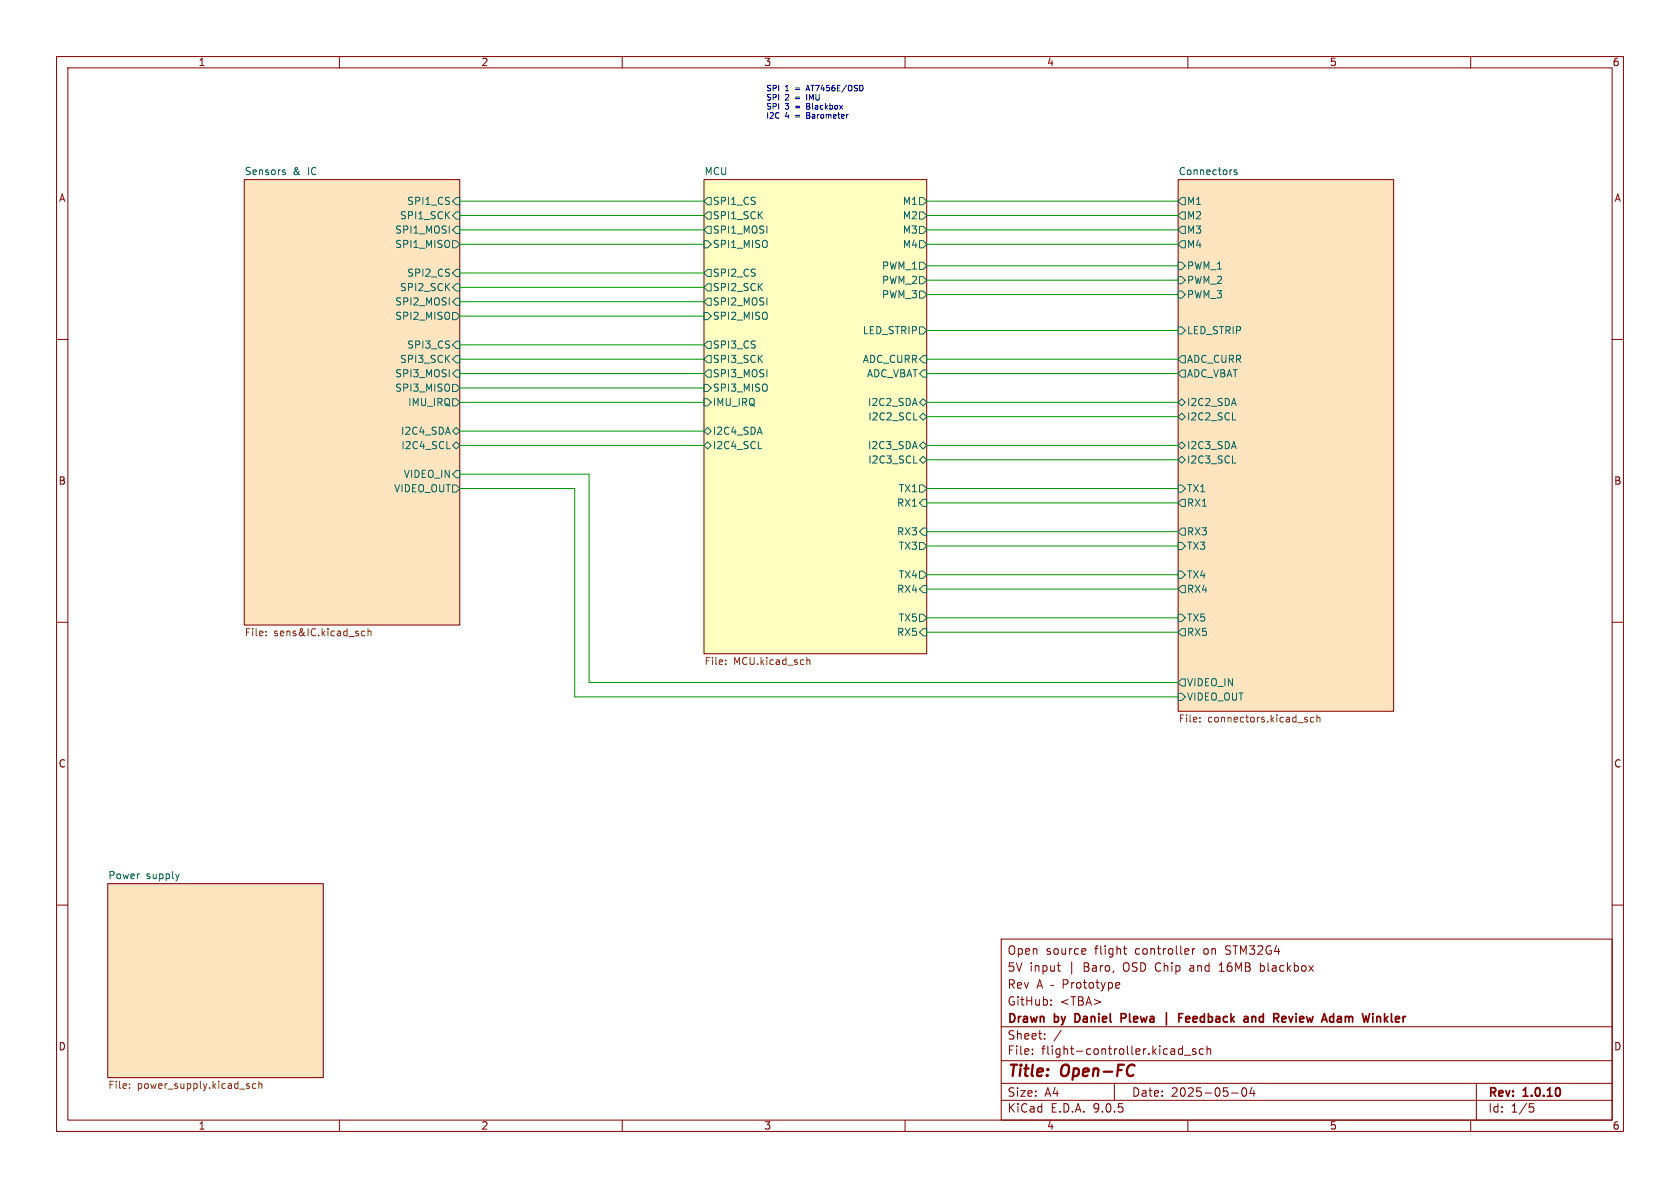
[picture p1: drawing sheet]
<svg xmlns="http://www.w3.org/2000/svg" width="297mm" height="210mm" viewBox="0 0 297 210" stroke-linecap="round" stroke-linejoin="round" font-family="sans-serif">
<g fill="none" stroke="#840000" stroke-width=".18">
<path d="M10 10h277v190h-277zM12 12h273v186h-273zM60 10v2M110 10v2M160 10v2M210 10v2M260 10v2M43.2 31.8h38.1v78.7h-38.1zM124.5 31.8h39.3v83.8h-39.3zM208.3 31.8h38.1v93.9h-38.1zM10 60h2M285 60h2"/>
<path d="M10 110h2M285 110h2M19 156.2h38.1v34.3h-38.1zM10 160h2M177 166h108v32h-108zM183.3 174.7l.5-1.5 .5 1.5M183.5 174.3h.7M185.7 174.2h.6M185.8 177.6v.1M185.8 176.8v.1M186.9 170.7h.6M187.2 171.6l.3 .1"/>
<path d="M191.7 167.7l.3 .4-.8 .1M191.9 168.6l-.2 .1M193.5 176.7l1.1 .4-1.1 .5M197.5 173.7l.4 .1 .1 .3-.8 .1M197.9 174.6l-.4 .1M198.6 167.7h.6M198.8 167.2v1.3l.4 .2M210.1 167.8l.1 .3-.7 .1M210.8 167.7v1M211.2 167.7l-.2 .1-.2 .2M215.5 171.7h.9M215.8 170.4l-.3 .2"/>
<path d="M222.8 171.6l.4 .1M222.8 170.2v1.5M223.2 170.7l-.4 .1M285 160h2M60 198v2M110 198v2M160 198v2M177 194.5h108M177 191.5h108M177 187.5h108M177 181.5h108M182.5 186.3v.1"/>
<path d="M182.5 185.5v.1M184.7 183.6v.1M184.7 182.8v.1M187.6 182.1l-1.3 2M197 191.5v3M209 184.9v1.5M209 185.5l-.4-.1-.3 .3v.4l.2 .2h.5M209.4 186.5h1.1M210 198v2M211.4 185.5l-.4-.1-.2 .2 .1 .2 .5 .2v.3h-.6M212.7 185.5l-.4-.1-.3 .3v.4l.2 .2h.5M213.4 185.5l.2-.1 .4 .1v.9"/>
<path d="M213.4 184.9v1.5M217.7 193.2h1.2M219.7 192.4l.2-.1a.81 .81 0 0 1 .6 .6 .81 .81 0 0 1-.3 .8l-.2 .1a.81 .81 0 0 1-.3-1.4zM221.3 192.2l-.3 1.1h.9M221.7 192.8v1M260 198v2M261 191.5v6.5M270.4 195.1h.7M270.5 195.7h.4l.3 .3-.2 .5-.5 .1"/>
</g>
<g fill="none" stroke="#840000" stroke-width=".3">
<path d="M190.4 179.2h-.3v1.5h.3M198.9 179.3l-.7-.1v1.5M198.9 179.9l-.7 .1M206.2 179v2.2M208.4 179.2h.7M208.4 179.9h.5M210.3 179.9l-.2-.2h-.3l-.2 .2 .1 .7h.6M221.3 179.8l.3-.1 .3 .1 .1 .9M221.3 179.7v1M227.8 179.7l.4 1 .4-1M236.6 179.7h.3l.2 .2v.8M244.8 179.2v1.5"/>
<path d="M245.3 179.7l-.5 .6M210.3 180l-.7 .2M237.1 180.6l-.5 .1M237.1 180l-.5 .1M244.9 180.1l.4 .6"/>
</g>
<g fill="#ffe5bf" stroke="#ffe5bf" stroke-width=".18">
<path d="M19 156.2h38.1v34.3h-38.1z"/>
<path d="M43.2 31.8h38.1v78.7h-38.1z"/>
<path d="M208.3 31.8h38.1v93.9h-38.1z"/>
</g>
<path d="M124.5 31.8h39.3v83.8h-39.3z" fill="#ffffc2" stroke="#ffffc2" stroke-width=".18"/>
<g fill="none" stroke="#006464" stroke-width=".18">
<path d="M50.1 30.5h.3l.1 .2-.2 .2h-.2M50.1 30l.3 .1M80 35.6l.6-.7h.7v1.3h-.7zM80 38.1l.6-.6h.7v1.2h-.7zM125.1 37.5h.6v1.2h-.6l-.6-.6zM125.1 34.9h.6v1.3h-.6l-.6-.6zM162.6 34.9h.6l.6 .7-.6 .6h-.6zM162.6 37.5h.6l.6 .6-.6 .6h-.6zM208.9 37.5h.6v1.2h-.6l-.6-.6zM208.9 34.9h.6v1.3h-.6l-.6-.6zM218.7 30.1l-.3-.1-.2 .2v.2l.5 .1v.3h-.5M80 42.5h.6l.7 .7-.7 .6h-.6z"/>
<path d="M80 40.6l.6-.6h.7v1.3h-.7zM80 50.8l.6-.6h.7v1.2h-.7zM80 55.2h.6l.7 .7-.7 .6h-.6zM80.6 47.6h.7v1.3h-.7l-.6-.6zM80.6 52.7h.7v1.3h-.7l-.6-.7zM124.5 55.2h.6l.6 .7-.6 .6h-.6zM124.5 42.5h.6l.6 .7-.6 .6h-.6zM125.1 50.2h.6v1.2h-.6l-.6-.6zM125.1 40h.6v1.3h-.6l-.6-.7zM125.1 52.7h.6v1.3h-.6l-.6-.7zM125.1 47.6h.6v1.3h-.6l-.6-.6zM162.6 42.5h.6l.6 .7-.6 .6h-.6z"/>
<path d="M162.6 57.8h.6l.6 .6-.6 .7h-.6zM162.6 48.9h.6l.6 .6-.6 .7h-.6zM162.6 40h.6l.6 .6-.6 .7h-.6zM162.6 46.4h.6l.6 .6-.6 .6h-.6zM162.6 51.4h.6l.6 .7-.6 .6h-.6zM208.3 57.8h.6l.6 .6-.6 .7h-.6zM208.3 46.4h.6l.6 .6-.6 .6h-.6zM208.3 48.9h.6l.6 .6-.6 .7h-.6zM208.3 51.4h.6l.6 .7-.6 .6h-.6zM208.9 40h.6v1.3h-.6l-.6-.7zM208.9 42.5h.6v1.3h-.6l-.6-.6zM79 79.3h.6"/>
<path d="M80 61l.6-.7h.7v1.3h-.7zM80 70.5h.6l.7 .6-.7 .7h-.6zM80 67.9h.6l.7 .7-.7 .6h-.6zM80 78.7l.6-.6 .7 .6-.7 .7zM80 76.2l.6-.6 .7 .6-.7 .6zM80.6 62.9h.7v1.2h-.7l-.6-.6zM80.6 65.4h.7v1.3h-.7l-.6-.7zM124.5 78.7l.6-.6 .6 .6-.6 .7zM124.5 76.2l.6-.6 .6 .6-.6 .6zM124.5 70.5h.6l.6 .6-.6 .7h-.6zM124.5 67.9h.6l.6 .7-.6 .6h-.6zM125.1 65.4h.6v1.3h-.6l-.6-.7z"/>
<path d="M125.1 60.3h.6v1.3h-.6l-.6-.6zM125.1 62.9h.6v1.2h-.6l-.6-.6zM134.1 79.3h.6M161.5 74.2h.6M162.6 78.7l.6-.6 .6 .6-.6 .7zM162.6 71.1l.6-.6 .6 .6-.6 .7zM162.6 73.7l.6-.7 .6 .7-.6 .6zM163.2 62.9h.6v1.2h-.6l-.6-.6zM163.2 65.4h.6v1.3h-.6l-.6-.7zM208.3 78.7l.6-.6 .6 .6-.6 .7zM208.3 73.7l.6-.7 .6 .7-.6 .6zM208.3 71.1l.6-.6 .6 .6-.6 .7z"/>
<path d="M208.9 62.9h.6v1.2h-.6l-.6-.6zM208.9 65.4h.6v1.3h-.6l-.6-.7zM217.9 74.2h.6M80 85.7h.6l.7 .7-.7 .6h-.6zM80.6 83.2h.7v1.3h-.7l-.6-.7zM161.5 81.9h.6M162.6 95.9h.6l.6 .6-.6 .7h-.6zM162.6 81.3l.6-.7 .6 .7-.6 .6zM162.6 85.7h.6l.6 .7-.6 .6h-.6zM163.2 88.3h.6v1.2h-.6l-.6-.6zM163.2 93.3h.6v1.3h-.6l-.6-.6zM208.3 95.9h.6l.6 .6-.6 .7h-.6z"/>
<path d="M208.3 85.7h.6l.6 .7-.6 .6h-.6zM208.3 81.3l.6-.7 .6 .7-.6 .6zM208.9 88.3h.6v1.2h-.6l-.6-.6zM208.9 93.3h.6v1.3h-.6l-.6-.6zM217.9 81.9h.6M162.6 108.6h.6l.6 .6-.6 .7h-.6zM162.6 101h.6l.6 .6-.6 .6h-.6zM163.2 103.5h.6v1.3h-.6l-.6-.7zM163.2 111.1h.6v1.3h-.6l-.6-.6zM208.3 101h.6l.6 .6-.6 .6h-.6zM208.3 108.6h.6l.6 .6-.6 .7h-.6zM208.9 103.5h.6v1.3h-.6l-.6-.7z"/>
<path d="M208.9 111.1h.6v1.3h-.6l-.6-.6zM208.3 122.6h.6l.6 .6-.6 .6h-.6zM208.9 120h.6v1.3h-.6l-.6-.6zM31.7 154.5l-.3 .8"/>
</g>
<g fill="none" stroke="#725600" stroke-width=".18">
<path d="M47 112.3v.1M47 111.6v.1M63.9 112.2l.2 .2 .4-.1M64.5 111.6h-.4l-.2 .2M65.1 111.7l.1-.1h.3l.1 .8M65.1 111.1v1.3M128.3 117.4v.1M128.3 116.7v.1M142.6 116.2v1.3M142.6 116.8l.2-.2 .3 .1 .1 .8M212.1 127.5v.1M212.1 126.9v.1"/>
<path d="M231 127.2l.2 .2-.2 .2M231 126.8l.1 .1M232.3 126.9l-.4-.1-.2 .2 .1 .6h.5M232.8 126.9l.2-.1 .3 .1 .1 .7M232.8 126.4v1.2M22.9 192.3v.1M22.9 191.6v.1M43.9 192l.2 .2-.2 .2M43.9 191.6h.2M45.2 191.6h-.3l-.3 .2 .1 .5h.5M45.8 191.7l.1-.1h.3l.1 .8M45.8 191.1v1.3"/>
</g>
<g fill="none" stroke="#009600" stroke-width=".18">
<path d="M81.3 38.1h43.2M81.3 35.6h43.2M163.8 38.1h44.5M163.8 35.6h44.5M81.3 48.3h43.2M81.3 43.2h43.2M81.3 53.3h43.2M81.3 40.6h43.2M81.3 55.9h43.2M81.3 50.8h43.2M163.8 43.2h44.5M163.8 40.6h44.5"/>
<path d="M163.8 47h44.5M163.8 58.4h44.5M163.8 52.1h44.5M163.8 49.5h44.5M81.3 78.7h43.2M81.3 76.2h43.2M81.3 63.5h43.2M81.3 66h43.2M81.3 71.1h43.2M81.3 61h43.2M81.3 68.6h43.2M163.8 78.7h44.5"/>
<path d="M163.8 63.5h44.5M163.8 66h44.5M163.8 71.1h44.5M163.8 73.7h44.5M81.3 86.4h20.3v36.8h106.7M81.3 83.8h22.8v36.9h104.2M163.8 86.4h44.5M163.8 96.5h44.5M163.8 94h44.5M163.8 81.3h44.5M163.8 88.9h44.5M163.8 109.2h44.5"/>
<path d="M163.8 111.8h44.5M163.8 101.6h44.5M163.8 104.1h44.5"/>
</g>
<path d="M142.6 15.8h.5M142.6 16.7v1M142.6 18.8h.4M142.8 15.1l-.3 1M143 18.3h-.4v1h.4M143 19.9h-.4v1h.4M142.6 20.4h.4" fill="none" stroke="#0000c2" stroke-width=".18"/>
<g font-size="2.8" fill="#840000">
<text x="178" y="190.9">Title:</text>
<text x="187.7" y="190.9">Open-FC</text>
</g>
<g font-size="2.1" fill="#840000">
<text x="178" y="172">5V input</text>
<text x="178" y="169">Open</text>
<text x="184.9" y="169">source</text>
<text x="189" y="172">|</text>
<text x="191.7" y="172">Baro,</text>
<text x="193.6" y="169">flight</text>
<text x="198.8" y="172">OSD Chip</text>
<text x="200.8" y="169">controller</text>
<text x="210.9" y="172">and</text>
<text x="213.1" y="169">on</text>
<text x="216.2" y="172">16MB</text>
<text x="217.1" y="169">STM32G4</text>
<text x="223.6" y="172">blackbox</text>
<text x="178" y="178">GitHub:</text>
<text x="178" y="175">Rev</text>
<text x="187.4" y="178">&lt;TBA&gt;</text>
<text x="188" y="175">Prototype</text>
<text x="178" y="184">Sheet:</text>
<text x="178" y="181.2">Drawn</text>
<text x="186.5" y="181.2">by</text>
<text x="190.7" y="181.2">Daniel</text>
<text x="199.4" y="181.2">Plewa</text>
<text x="207.7" y="181.2">|</text>
<text x="210.9" y="181.2">Feedback</text>
<text x="223" y="181.2">and</text>
<text x="228.8" y="181.2">Review</text>
<text x="238.1" y="181.2">Adam</text>
<text x="245.8" y="181.2">Winkler</text>
<text x="178" y="186.7">File:</text>
<text x="184.1" y="186.7">flight-controller.kicad_sch</text>
<text x="178" y="196.9">KiCad</text>
<text x="178" y="194.1">Size:</text>
<text x="184.7" y="194.1">A4</text>
<text x="185.7" y="196.9">E.D.A.</text>
<text x="193.3" y="196.9">9.0.5</text>
<text x="200" y="194.1">Date:</text>
<text x="207" y="194.1">2025-05-04</text>
<text x="263" y="194.3">Rev:</text>
<text x="263" y="196.9">Id:</text>
<text x="267.1" y="196.9">1/5</text>
<text x="269.4" y="194.3">1.0.10</text>
</g>
<g font-size="1.8" fill="#840000">
<text x="35" y="11.9">1</text>
<text x="85" y="11.9">2</text>
<text x="135" y="11.9">3</text>
<text x="185" y="11.9">4</text>
<text x="235" y="11.9">5</text>
<text x="285" y="11.9">6</text>
<text x="10.3" y="35.9">A</text>
<text x="285.3" y="35.9">A</text>
<text x="10.3" y="85.9">B</text>
<text x="285.3" y="85.9">B</text>
<text x="10.3" y="135.9">C</text>
<text x="285.3" y="135.9">C</text>
<text x="10.3" y="185.9">D</text>
<text x="285.3" y="185.9">D</text>
<text x="35" y="199.9">1</text>
<text x="85" y="199.9">2</text>
<text x="135" y="199.9">3</text>
<text x="185" y="199.9">4</text>
<text x="235" y="199.9">5</text>
<text x="285" y="199.9">6</text>
</g>
<g font-size="1.8" fill="#006464">
<text x="43.2" y="31">Sensors</text>
<text x="51.8" y="31">&amp;</text>
<text x="54.5" y="31">IC</text>
<text x="124.5" y="31">MCU</text>
<text x="208.3" y="31">Connectors</text>
<text x="69.8" y="41.5">SPI1_MOSI</text>
<text x="70.6" y="39">SPI1_SCK</text>
<text x="71.9" y="36.4">SPI1_CS</text>
<text x="125.9" y="39">SPI1_SCK</text>
<text x="125.9" y="36.4">SPI1_CS</text>
<text x="125.9" y="41.5">SPI1_MOSI</text>
<text x="159.5" y="36.4">M1</text>
<text x="159.5" y="39">M2</text>
<text x="159.5" y="41.5">M3</text>
<text x="209.7" y="39">M2</text>
<text x="209.7" y="36.4">M1</text>
<text x="209.7" y="41.5">M3</text>
<text x="69.8" y="44">SPI1_MISO</text>
<text x="125.9" y="44">SPI1_MISO</text>
<text x="155.8" y="47.9">PWM_1</text>
<text x="159.5" y="44">M4</text>
<text x="209.7" y="47.9">PWM_1</text>
<text x="209.7" y="44">M4</text>
<text x="70.6" y="51.7">SPI2_SCK</text>
<text x="71.9" y="49.1">SPI2_CS</text>
<text x="125.9" y="51.7">SPI2_SCK</text>
<text x="125.9" y="49.1">SPI2_CS</text>
<text x="155.8" y="50.4">PWM_2</text>
<text x="155.8" y="52.9">PWM_3</text>
<text x="209.7" y="50.4">PWM_2</text>
<text x="209.7" y="52.9">PWM_3</text>
<text x="69.8" y="54.2">SPI2_MOSI</text>
<text x="69.8" y="56.7">SPI2_MISO</text>
<text x="125.9" y="56.7">SPI2_MISO</text>
<text x="125.9" y="54.2">SPI2_MOSI</text>
<text x="152.4" y="59.3">LED_STRIP</text>
<text x="209.7" y="59.3">LED_STRIP</text>
<text x="70.6" y="64.4">SPI3_SCK</text>
<text x="71.9" y="61.8">SPI3_CS</text>
<text x="125.9" y="61.8">SPI3_CS</text>
<text x="125.9" y="64.4">SPI3_SCK</text>
<text x="152.4" y="64.4">ADC_CURR</text>
<text x="209.7" y="64.4">ADC_CURR</text>
<text x="69.8" y="66.9">SPI3_MOSI</text>
<text x="69.8" y="69.4">SPI3_MISO</text>
<text x="72.1" y="72">IMU_IRQ</text>
<text x="125.9" y="66.9">SPI3_MOSI</text>
<text x="125.9" y="72">IMU_IRQ</text>
<text x="125.9" y="69.4">SPI3_MISO</text>
<text x="153.2" y="66.9">ADC_VBAT</text>
<text x="153.3" y="72">I2C2_SDA</text>
<text x="209.7" y="72">I2C2_SDA</text>
<text x="209.7" y="66.9">ADC_VBAT</text>
<text x="70.8" y="77.1">I2C4_SDA</text>
<text x="125.9" y="77.1">I2C4_SDA</text>
<text x="153.4" y="74.5">I2C2_SCL</text>
<text x="209.7" y="74.5">I2C2_SCL</text>
<text x="70.8" y="79.6">I2C4_SCL</text>
<text x="125.9" y="79.6">I2C4_SCL</text>
<text x="153.3" y="79.6">I2C3_SDA</text>
<text x="153.4" y="82.1">I2C3_SCL</text>
<text x="209.7" y="79.6">I2C3_SDA</text>
<text x="209.7" y="82.1">I2C3_SCL</text>
<text x="69.6" y="87.2">VIDEO_OUT</text>
<text x="71.3" y="84.7">VIDEO_IN</text>
<text x="158.5" y="89.8">RX1</text>
<text x="158.8" y="87.2">TX1</text>
<text x="209.7" y="89.8">RX1</text>
<text x="209.7" y="87.2">TX1</text>
<text x="158.5" y="94.8">RX3</text>
<text x="209.7" y="94.8">RX3</text>
<text x="158.8" y="97.4">TX3</text>
<text x="209.7" y="97.4">TX3</text>
<text x="158.5" y="105">RX4</text>
<text x="158.8" y="102.5">TX4</text>
<text x="209.7" y="102.5">TX4</text>
<text x="209.7" y="105">RX4</text>
<text x="158.5" y="112.6">RX5</text>
<text x="158.8" y="110.1">TX5</text>
<text x="209.7" y="112.6">RX5</text>
<text x="209.7" y="110.1">TX5</text>
<text x="209.7" y="121.5">VIDEO_IN</text>
<text x="209.7" y="124.1">VIDEO_OUT</text>
<text x="19" y="155.5">Power</text>
<text x="25.8" y="155.5">supply</text>
</g>
<g font-size="1.8" fill="#725600">
<text x="43.2" y="112.8">File:</text>
<text x="48.4" y="112.8">sens&amp;IC.kicad_sch</text>
<text x="124.5" y="117.9">File:</text>
<text x="129.7" y="117.9">MCU.kicad_sch</text>
<text x="208.3" y="128">File:</text>
<text x="213.5" y="128">connectors.kicad_sch</text>
<text x="19" y="192.8">File:</text>
<text x="24.3" y="192.8">power_supply.kicad_sch</text>
</g>
<g font-size="1.4" fill="#0000c2">
<text x="135.4" y="16.4">SPI</text>
<text x="135.4" y="18">SPI</text>
<text x="138.8" y="16.4">1</text>
<text x="138.8" y="18">2</text>
<text x="140.8" y="16.4">=</text>
<text x="140.8" y="18">=</text>
<text x="143.1" y="16.4">AT7456E/OSD</text>
<text x="143.1" y="18">IMU</text>
<text x="135.4" y="19.6">SPI</text>
<text x="135.4" y="21.2">I2C</text>
<text x="138.8" y="19.6">3</text>
<text x="138.8" y="21.2">4</text>
<text x="140.8" y="19.6">=</text>
<text x="140.8" y="21.2">=</text>
<text x="143.1" y="19.6">Blackbox</text>
<text x="143.1" y="21.2">Barometer</text>
</g>
</svg>
